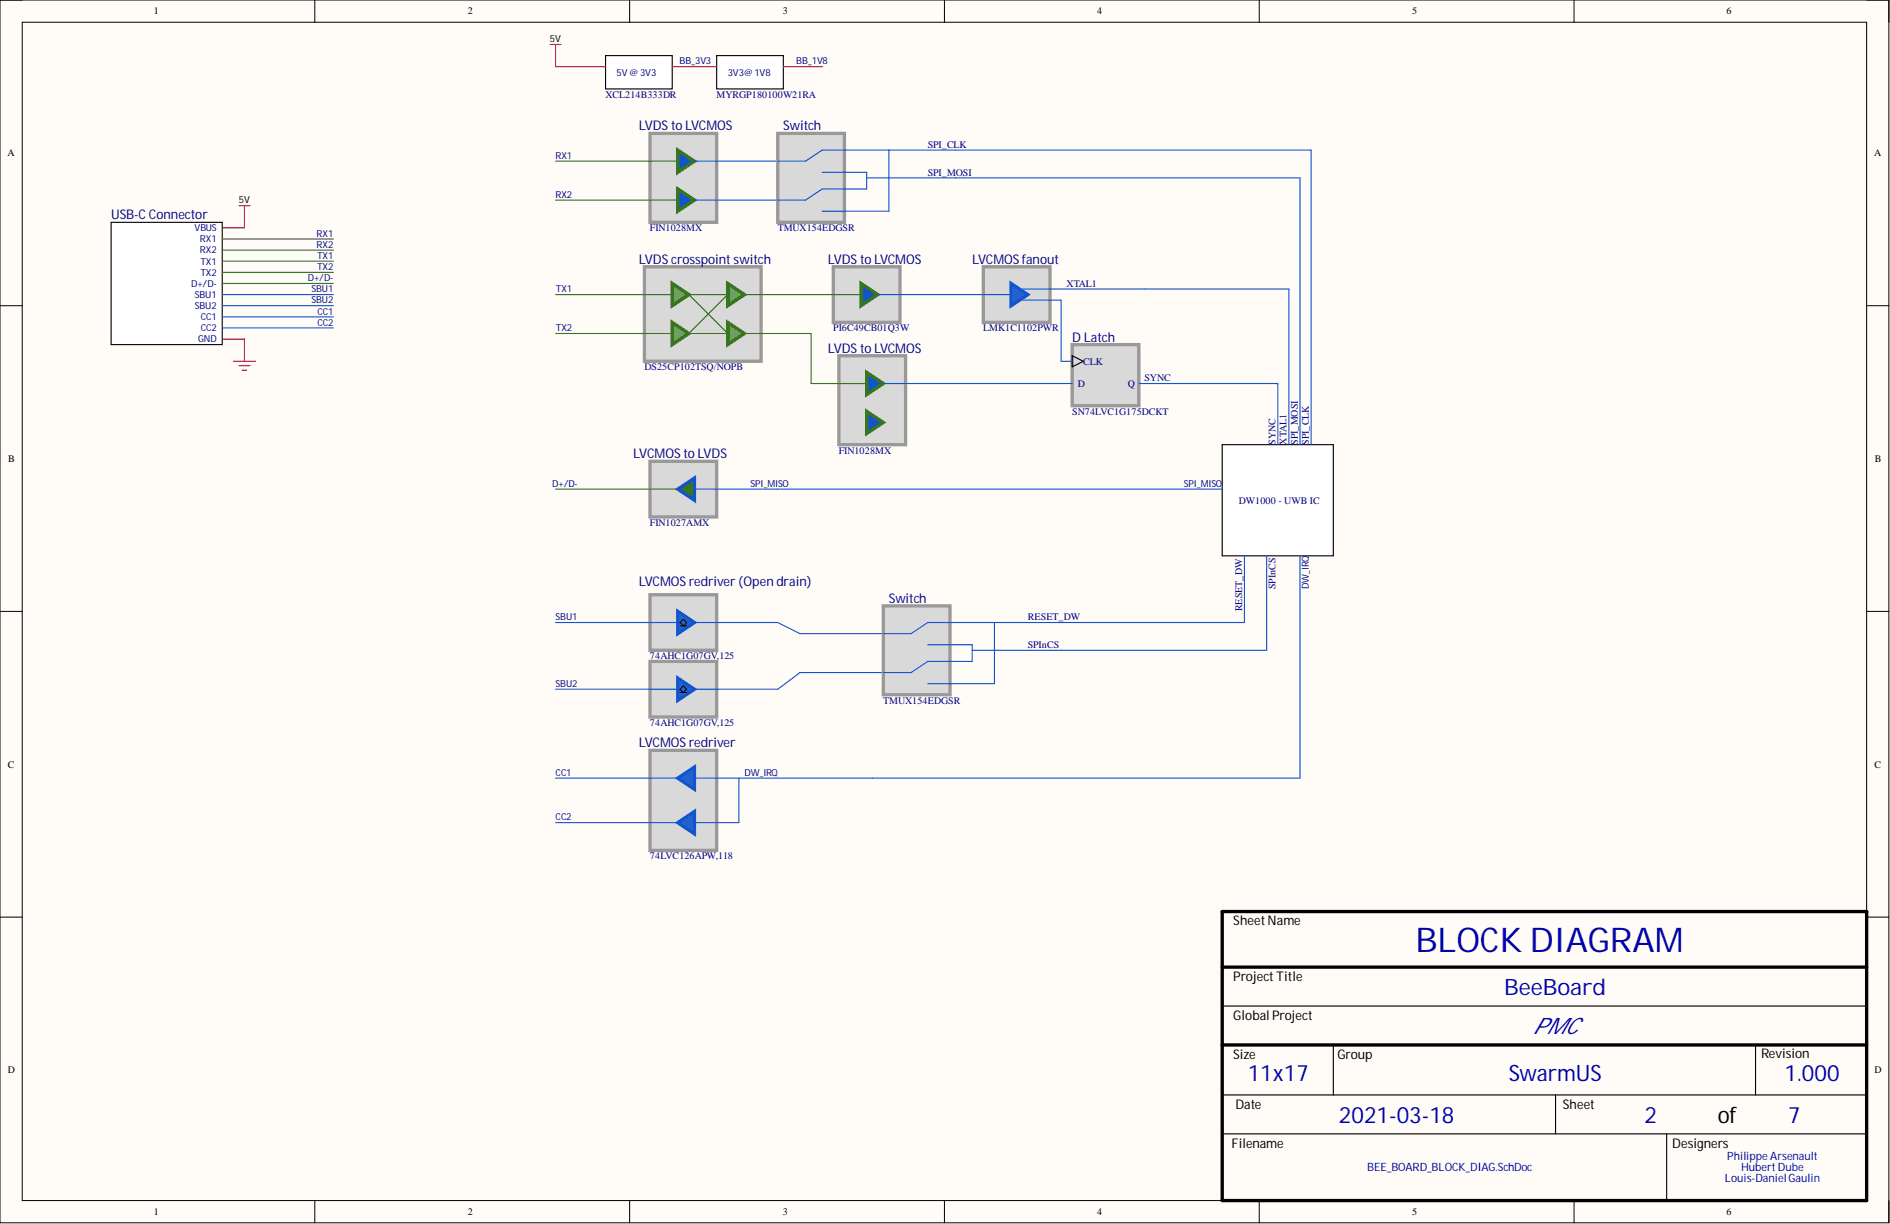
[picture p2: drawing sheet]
<svg xmlns="http://www.w3.org/2000/svg" width="431mm" height="279mm" viewBox="0 0 431 279" stroke-linecap="round" stroke-linejoin="round" font-family="sans-serif">
<path d="M0 0h431.2v279.1h-431.2z" fill-rule="evenodd" fill="#fffcf8"/>
<path d="M0 0h431.2v279.1h-431.2z" fill="none" stroke="#000" stroke-width=".23"/>
<path d="M5.1 5.1h421v269h-421z" fill-rule="evenodd" fill="#fffcf8"/>
<g fill="none" stroke="#000" stroke-width=".23">
<path d="M0 0h5.1M5.1 5.1h421v269h-421zM71.9 0v5.1M143.7 0v5.1M215.6 0v5.1M287.5 0v5.1M359.3 0v5.1M426.1 0h5.1v5.1M0 69.8h5.1M426.1 69.8h5.1M0 139.6h5.1M426.1 139.6h5.1"/>
<path d="M0 209.3h5.1M426.1 209.3h5.1M71.9 274.1v5M143.7 274.1v5M215.6 274.1v5M287.5 274.1v5M359.3 274.1v5M431.2 274.1v5"/>
</g>
<path d="M279 208.1h147.1v66h-147.1zM279 220.8h147.1M279 238.5h147.1" fill="none" stroke="#000" stroke-width=".76"/>
<path d="M279 229.6h147.1M304.4 238.5v11.4M400.8 238.5v11.4M279 249.9h147.1M279 258.8h147.1M355.1 249.9v8.9M380.5 258.8v15.3" fill="none" stroke="#000" stroke-width=".25"/>
<path d="M54.5 46.9h2.6M55.8 46.9v5.1h-5.1M50.7 77.4h5.1v5.1M53.3 82.5h5M54.5 83.5h2.6M55.3 84.5h1" fill="none" stroke="#f00" stroke-width=".25"/>
<path d="M25.4 50.8h25.3v27.9h-25.3z" fill-rule="evenodd" fill="#fff"/>
<path d="M25.4 50.8h25.3v27.9h-25.3z" fill="none" stroke="#000" stroke-width=".25"/>
<path d="M50.7 54.6h25.4M50.7 57.1h25.4M50.7 64.7h25.4" fill="none" stroke="#38761d" stroke-width=".25"/>
<path d="M50.7 67.2h25.4M50.7 72.3h25.4M50.7 69.8h25.4" fill="none" stroke="#15c" stroke-width=".25"/>
<path d="M148.4 30.5h15.2v20.3h-15.2z" fill-rule="evenodd" fill="#d9d9d9"/>
<path d="M148.4 30.5h15.2v20.3h-15.2z" fill="none" stroke="#999" stroke-width=".76"/>
<path d="M154.7 34.3l3.8 2.5-3.8 2.5z" fill="#15c"/>
<path d="M154.7 34.3l3.8 2.5-3.8 2.5z" fill="none" stroke="#38761d" stroke-width=".76"/>
<path d="M148.4 105.3h15.2v12.7h-15.2z" fill-rule="evenodd" fill="#d9d9d9"/>
<path d="M148.4 105.3h15.2v12.7h-15.2z" fill="none" stroke="#999" stroke-width=".76"/>
<path d="M154.7 111.7l3.8-2.6v5.1z" fill="#38761d"/>
<path d="M154.7 111.7l3.8-2.6v5.1z" fill="none" stroke="#15c" stroke-width=".76"/>
<path d="M126.8 36.8h27.9M50.7 59.6h25.4M126.8 111.7h27.9" fill="none" stroke="#38761d" stroke-width=".25"/>
<path d="M158.5 36.8h19M158.5 111.7h19" fill="none" stroke="#15c" stroke-width=".25"/>
<path d="M279 101.5h25.4v25.4h-25.4z" fill-rule="evenodd" fill="#fff"/>
<path d="M279 101.5h25.4v25.4h-25.4z" fill="none" stroke="#000" stroke-width=".25"/>
<path d="M148.4 135.8h15.2v12.6h-15.2z" fill-rule="evenodd" fill="#d9d9d9"/>
<path d="M148.4 135.8h15.2v12.6h-15.2z" fill="none" stroke="#999" stroke-width=".76"/>
<path d="M154.7 139.6l3.8 2.5-3.8 2.5z" fill="#3c78d8"/>
<path d="M154.7 139.6l3.8 2.5-3.8 2.5z" fill="none" stroke="#15c" stroke-width=".76"/>
<path d="M148.4 171.3h15.2v22.8h-15.2z" fill-rule="evenodd" fill="#d9d9d9"/>
<path d="M148.4 171.3h15.2v22.8h-15.2z" fill="none" stroke="#999" stroke-width=".76"/>
<path d="M154.7 177.6l3.8-2.5v5.1z" fill="#3c78d8"/>
<path d="M154.7 177.6l3.8-2.5v5.1z" fill="none" stroke="#15c" stroke-width=".76"/>
<path d="M148.4 151h15.2v12.7h-15.2z" fill-rule="evenodd" fill="#d9d9d9"/>
<path d="M148.4 151h15.2v12.7h-15.2z" fill="none" stroke="#999" stroke-width=".76"/>
<path d="M154.7 154.8l3.8 2.5-3.8 2.6z" fill="#3c78d8"/>
<path d="M154.7 154.8l3.8 2.5-3.8 2.6z" fill="none" stroke="#15c" stroke-width=".76"/>
<path d="M126.8 157.3h27.9M126.8 142.1h27.9M158.5 157.3h19M158.5 142.1h19M126.8 177.6h27.9M158.5 177.6h40.6" fill="none" stroke="#15c" stroke-width=".25"/>
<path d="M138.2 12.7h15.3v7.6h-15.3z" fill-rule="evenodd" fill="#fff"/>
<path d="M138.2 12.7h15.3v7.6h-15.3z" fill="none" stroke="#000" stroke-width=".25"/>
<path d="M163.6 12.7h15.2v7.6h-15.2z" fill-rule="evenodd" fill="#fff"/>
<path d="M163.6 12.7h15.2v7.6h-15.2z" fill="none" stroke="#000" stroke-width=".25"/>
<path d="M125.6 10.2h2.5M126.8 10.2v5h11.4M153.5 15.2h10.1M178.8 15.2h8.9" fill="none" stroke="#f00" stroke-width=".25"/>
<path d="M147.1 60.9h26.6v21.6h-26.6z" fill-rule="evenodd" fill="#d9d9d9"/>
<path d="M147.1 60.9h26.6v21.6h-26.6z" fill="none" stroke="#999" stroke-width=".76"/>
<path d="M153.5 64.7l3.8 2.5-3.8 2.6z" fill="#6aa84f"/>
<path d="M153.5 64.7l3.8 2.5-3.8 2.6z" fill="none" stroke="#38761d" stroke-width=".76"/>
<path d="M190.2 60.9h15.2v12.7h-15.2z" fill-rule="evenodd" fill="#d9d9d9"/>
<path d="M190.2 60.9h15.2v12.7h-15.2z" fill="none" stroke="#999" stroke-width=".76"/>
<path d="M196.6 64.7l3.8 2.5-3.8 2.6z" fill="#15c"/>
<path d="M196.6 64.7l3.8 2.5-3.8 2.6z" fill="none" stroke="#38761d" stroke-width=".76"/>
<path d="M224.5 60.9h15.2v12.7h-15.2z" fill-rule="evenodd" fill="#d9d9d9"/>
<path d="M224.5 60.9h15.2v12.7h-15.2z" fill="none" stroke="#999" stroke-width=".76"/>
<path d="M230.8 64.7l3.8 2.5-3.8 2.6z" fill="#3c78d8"/>
<path d="M230.8 64.7l3.8 2.5-3.8 2.6z" fill="none" stroke="#15c" stroke-width=".76"/>
<path d="M200.4 67.2h30.4M233.4 68.5h8.8v14" fill="none" stroke="#15c" stroke-width=".25"/>
<path d="M244.8 78.7h15.2v13.9h-15.2z" fill-rule="evenodd" fill="#d9d9d9"/>
<path d="M244.8 78.7h15.2v13.9h-15.2z" fill="none" stroke="#999" stroke-width=".76"/>
<path d="M244.8 81.2l2.5 1.3-2.5 1.2z" fill="none" stroke="#000" stroke-width=".25"/>
<path d="M50.7 74.9h25.4M242.2 82.5h2.6M260 87.5h10.1" fill="none" stroke="#15c" stroke-width=".25"/>
<path d="M50.7 62.2h25.4" fill="none" stroke="#38761d" stroke-width=".25"/>
<path d="M154.7 43.1l3.8 2.6-3.8 2.5z" fill="#15c"/>
<path d="M154.7 43.1l3.8 2.6-3.8 2.5z" fill="none" stroke="#38761d" stroke-width=".76"/>
<path d="M126.8 45.7h27.9" fill="none" stroke="#38761d" stroke-width=".25"/>
<path d="M158.5 45.7h19" fill="none" stroke="#15c" stroke-width=".25"/>
<path d="M177.5 30.5h15.3v20.3h-15.3z" fill-rule="evenodd" fill="#d9d9d9"/>
<path d="M177.5 30.5h15.3v20.3h-15.3z" fill="none" stroke="#999" stroke-width=".76"/>
<path d="M187.7 39.3h10.1v3.8h-10.1l-3.8 2.6h-6.4M202.9 34.3v13.9h-15.2M218.1 34.3h-30.4l-3.8 2.5h-6.4M197.8 40.6h20.3" fill="none" stroke="#15c" stroke-width=".25"/>
<path d="M153.5 73.6l3.8 2.5-3.8 2.6z" fill="#6aa84f"/>
<path d="M153.5 73.6l3.8 2.5-3.8 2.6z" fill="none" stroke="#38761d" stroke-width=".76"/>
<path d="M166.1 64.7l3.8 2.5-3.8 2.6z" fill="#6aa84f"/>
<path d="M166.1 64.7l3.8 2.5-3.8 2.6z" fill="none" stroke="#38761d" stroke-width=".76"/>
<path d="M166.1 73.6l3.8 2.5-3.8 2.6z" fill="#6aa84f"/>
<path d="M166.1 73.6l3.8 2.5-3.8 2.6z" fill="none" stroke="#38761d" stroke-width=".76"/>
<path d="M126.8 67.2h26.7M126.8 76.1h26.7M157.3 67.2h8.8l-8.8 8.9h8.8zM169.9 67.2h26.7M169.9 76.1h15.3" fill="none" stroke="#38761d" stroke-width=".25"/>
<path d="M191.5 81.2h15.2v20.3h-15.2z" fill-rule="evenodd" fill="#d9d9d9"/>
<path d="M191.5 81.2h15.2v20.3h-15.2z" fill="none" stroke="#999" stroke-width=".76"/>
<path d="M197.8 85l3.8 2.5-3.8 2.6z" fill="#15c"/>
<path d="M197.8 85l3.8 2.5-3.8 2.6z" fill="none" stroke="#38761d" stroke-width=".76"/>
<path d="M197.8 93.9l3.8 2.5-3.8 2.6z" fill="#15c"/>
<path d="M197.8 93.9l3.8 2.5-3.8 2.6z" fill="none" stroke="#38761d" stroke-width=".76"/>
<path d="M185.2 76.1v11.4h12.6" fill="none" stroke="#38761d" stroke-width=".25"/>
<path d="M233.4 66h27.9M201.6 87.5h43.2M182.6 144.6h19M182.6 153.5h19" fill="none" stroke="#15c" stroke-width=".25"/>
<path d="M155.2 158.1h1.6M155.2 142.9h1.6M156 156.6l.8 .7-.8 .8-.8-.8zM156 141.3l.8 .8-.8 .8-.8-.8z" fill="none" stroke="#000" stroke-width=".25"/>
<path d="M201.6 138.3h15.3v20.3h-15.3z" fill-rule="evenodd" fill="#d9d9d9"/>
<path d="M201.6 138.3h15.3v20.3h-15.3z" fill="none" stroke="#999" stroke-width=".76"/>
<path d="M177.5 142.1l5.1 2.5M182.6 153.5l-5.1 3.8M211.8 147.2h10.1v3.8h-10.1l-3.8 2.5h-6.4M221.9 148.4h20.3M227 142.1v14h-15.2M242.2 142.1h-30.4l-3.8 2.5h-6.4" fill="none" stroke="#15c" stroke-width=".25"/>
<path d="M154.7 187.8l3.8-2.6v5.1z" fill="#3c78d8"/>
<path d="M154.7 187.8l3.8-2.6v5.1z" fill="none" stroke="#15c" stroke-width=".76"/>
<path d="M218.1 34.3h81.2v67.2M218.1 40.6h78.7v60.9M261.3 66h32.9v35.5M270.1 87.5h21.6v14M177.5 111.7h101.5M284.1 126.9v15.2h-41.9M289.2 126.9v21.5h-47M296.8 126.9v50.7h-97.7M168.7 177.6v10.2h-10.2M126.8 187.8h27.9" fill="none" stroke="#15c" stroke-width=".25"/>
<text font-size="7.8" fill="#0000bf" x="323.1" y="217.3">BLOCK DIAGRAM</text>
<g font-size="5.2" fill="#0000bf">
<text x="343.3" y="227.1">BeeBoard</text>
<text x="349.9" y="236">PMC</text>
<text x="284.8" y="246.7">11x17</text>
<text x="344.4" y="246.7">SwarmUS</text>
<text x="407.3" y="246.7">1.000</text>
<text x="305.6" y="256.3">2021-03-18</text>
<text x="375.4" y="256.3">2</text>
<text x="408.2" y="256.3">7</text>
</g>
<text font-size="5.2" x="392.1" y="256.3">of</text>
<g font-size="3" fill="#000080">
<text x="145.8" y="29.8">LVDS to LVCMOS</text>
<text x="178.8" y="29.8">Switch</text>
<text x="25.4" y="50.1">USB-CConnector</text>
<text x="145.8" y="60.2">LVDS crosspoint switch</text>
<text x="189" y="60.2">LVDS to LVCMOS</text>
<text x="221.9" y="60.2">LVCMOS fanout</text>
<text x="244.8" y="78">D Latch</text>
<text x="189" y="80.5">LVDS to LVCMOS</text>
<text x="144.6" y="104.6">LVCMOS to LVDS</text>
<text x="145.8" y="133.8">LVCMOS redriver (Open drain)</text>
<text x="202.9" y="137.6">Switch</text>
<text x="145.8" y="170.6">LVCMOS redriver</text>
</g>
<g font-size="3">
<text x="281.5" y="211.2">SheetName</text>
<text x="281.5" y="223.9">Project Title</text>
<text x="281.5" y="232.8">Global Project</text>
<text x="281.5" y="241.7">Size</text>
<text x="305.3" y="241.7">Group</text>
<text x="402" y="241.4">Revision</text>
<text x="282" y="253.1">Date</text>
<text x="356.8" y="253.1">Sheet</text>
<text x="281.1" y="262">Filename</text>
<text x="381.7" y="262">Designers</text>
</g>
<g font-size="2.6" fill="#0000bf">
<text x="312.1" y="267.4">BEE_BOARD_BLOCK_DIAG.SchDoc</text>
<text x="393.7" y="269.9">Louis-DanielGaulin</text>
<text x="394.2" y="264.8">Philippe Arsenault</text>
<text x="397.5" y="267.4">Hubert Dube</text>
</g>
<g font-size="2.3">
<text x="35.1" y="3.3">1</text>
<text x="106.8" y="3.3">2</text>
<text x="178.7" y="3.3">3</text>
<text x="250.4" y="3.3">4</text>
<text x="322.4" y="3.3">5</text>
<text x="394.2" y="3.3">6</text>
<text x="1.7" y="35.7">A</text>
<text x="427.8" y="35.7">A</text>
<text x="1.9" y="105.5">B</text>
<text x="428" y="105.5">B</text>
<text x="1.8" y="175.3">C</text>
<text x="427.9" y="175.3">C</text>
<text x="1.8" y="245">D</text>
<text x="427.9" y="245">D</text>
<text x="35.1" y="277.4">1</text>
<text x="106.8" y="277.4">2</text>
<text x="178.7" y="277.4">3</text>
<text x="250.4" y="277.4">4</text>
<text x="322.4" y="277.4">5</text>
<text x="394.2" y="277.4">6</text>
</g>
<g font-size="2.3" fill="#000080">
<text x="138.2" y="22.3">XCL214B333DR</text>
<text x="163.6" y="22.3">MYRGP180100W21RA</text>
<text x="211.8" y="33.8">SPI_CLK</text>
<text x="211.8" y="40.1">SPI_MOSI</text>
<text x="148.4" y="52.8">FIN1028MX</text>
<text x="177.5" y="52.8">TMUX154EDGSR</text>
<text x="243.5" y="65.5">XTAL1</text>
<text x="190.2" y="75.6">PI6C49CB01Q3W</text>
<text x="224.5" y="75.6">LMK1C1102PWR</text>
<text x="247.3" y="83.2">CLK</text>
<text x="147.1" y="84.5">DS25CP102TSQ/NOPB</text>
<text x="246" y="88.3">D</text>
<text x="257.4" y="88.3">Q</text>
<text x="261.3" y="87">SYNC</text>
<text x="244.8" y="94.7">SN74LVC1G175DCKT</text>
<text x="291.2" y="101.5" transform="rotate(-90 291.2 101.5)">SYNC</text>
<text x="293.7" y="101.5" transform="rotate(-90 293.7 101.5)">XTAL1</text>
<text x="296.3" y="101.5" transform="rotate(-90 296.3 101.5)">SPI_MOSI</text>
<text x="298.8" y="101.5" transform="rotate(-90 298.8 101.5)">SPI_CLK</text>
<text x="191.5" y="103.5">FIN1028MX</text>
<text x="282.8" y="115">DW1000 - UWB IC</text>
<text x="148.4" y="120">FIN1027AMX</text>
<text x="291.2" y="134.5" transform="rotate(-90 291.2 134.5)">SPInCS</text>
<text x="234.6" y="141.6">RESET_DW</text>
<text x="283.6" y="139.6" transform="rotate(-90 283.6 139.6)">RESET_DW</text>
<text x="234.6" y="147.9">SPInCS</text>
<text x="148.4" y="150.5">74AHC1G07GV,125</text>
<text x="201.6" y="160.6">TMUX154EDGSR</text>
<text x="148.4" y="165.7">74AHC1G07GV,125</text>
<text x="148.4" y="196.2">74LVC126APW,118</text>
</g>
<g font-size="2.2">
<text x="125.6" y="9.6">5V</text>
<text x="54.5" y="46.4">5V</text>
</g>
<g font-size="2.2" fill="#000080">
<text x="140.8" y="17.3">5V @ 3V3</text>
<text x="155.1" y="14.7">BB_3V3</text>
<text x="166.1" y="17.3">3V3@ 1V8</text>
<text x="181.8" y="14.7">BB_1V8</text>
<text x="126.8" y="36.3">RX1</text>
<text x="126.8" y="45.2">RX2</text>
<text x="44.4" y="52.8">VBUS</text>
<text x="45.7" y="55.3">RX1</text>
<text x="45.7" y="57.9">RX2</text>
<text x="72.3" y="54.1">RX1</text>
<text x="72.3" y="56.6">RX2</text>
<text x="72.4" y="59.1">TX1</text>
<text x="43.6" y="65.5">D+/D-</text>
<text x="45.7" y="60.4">TX1</text>
<text x="45.7" y="62.9">TX2</text>
<text x="70.3" y="64.2">D+/D-</text>
<text x="72.4" y="61.7">TX2</text>
<text x="44.5" y="68">SBU1</text>
<text x="44.5" y="70.5">SBU2</text>
<text x="71.1" y="66.7">SBU1</text>
<text x="71.1" y="69.3">SBU2</text>
<text x="72.5" y="71.8">CC1</text>
<text x="126.9" y="66.7">TX1</text>
<text x="45.8" y="73.1">CC1</text>
<text x="45.8" y="75.6">CC2</text>
<text x="72.5" y="74.4">CC2</text>
<text x="126.9" y="75.6">TX2</text>
<text x="45.2" y="78.2">GND</text>
<text x="126.1" y="111.1">D+/D-</text>
<text x="171.3" y="111.1">SPI_MISO</text>
<text x="270.2" y="111.1">SPI_MISO</text>
<text x="298.8" y="134.5" transform="rotate(-90 298.8 134.5)">DW_IRQ</text>
<text x="126.8" y="141.6">SBU1</text>
<text x="126.8" y="156.8">SBU2</text>
<text x="126.8" y="177.1">CC1</text>
<text x="169.9" y="177.1">DW_IRQ</text>
<text x="126.8" y="187.3">CC2</text>
</g>
</svg>
